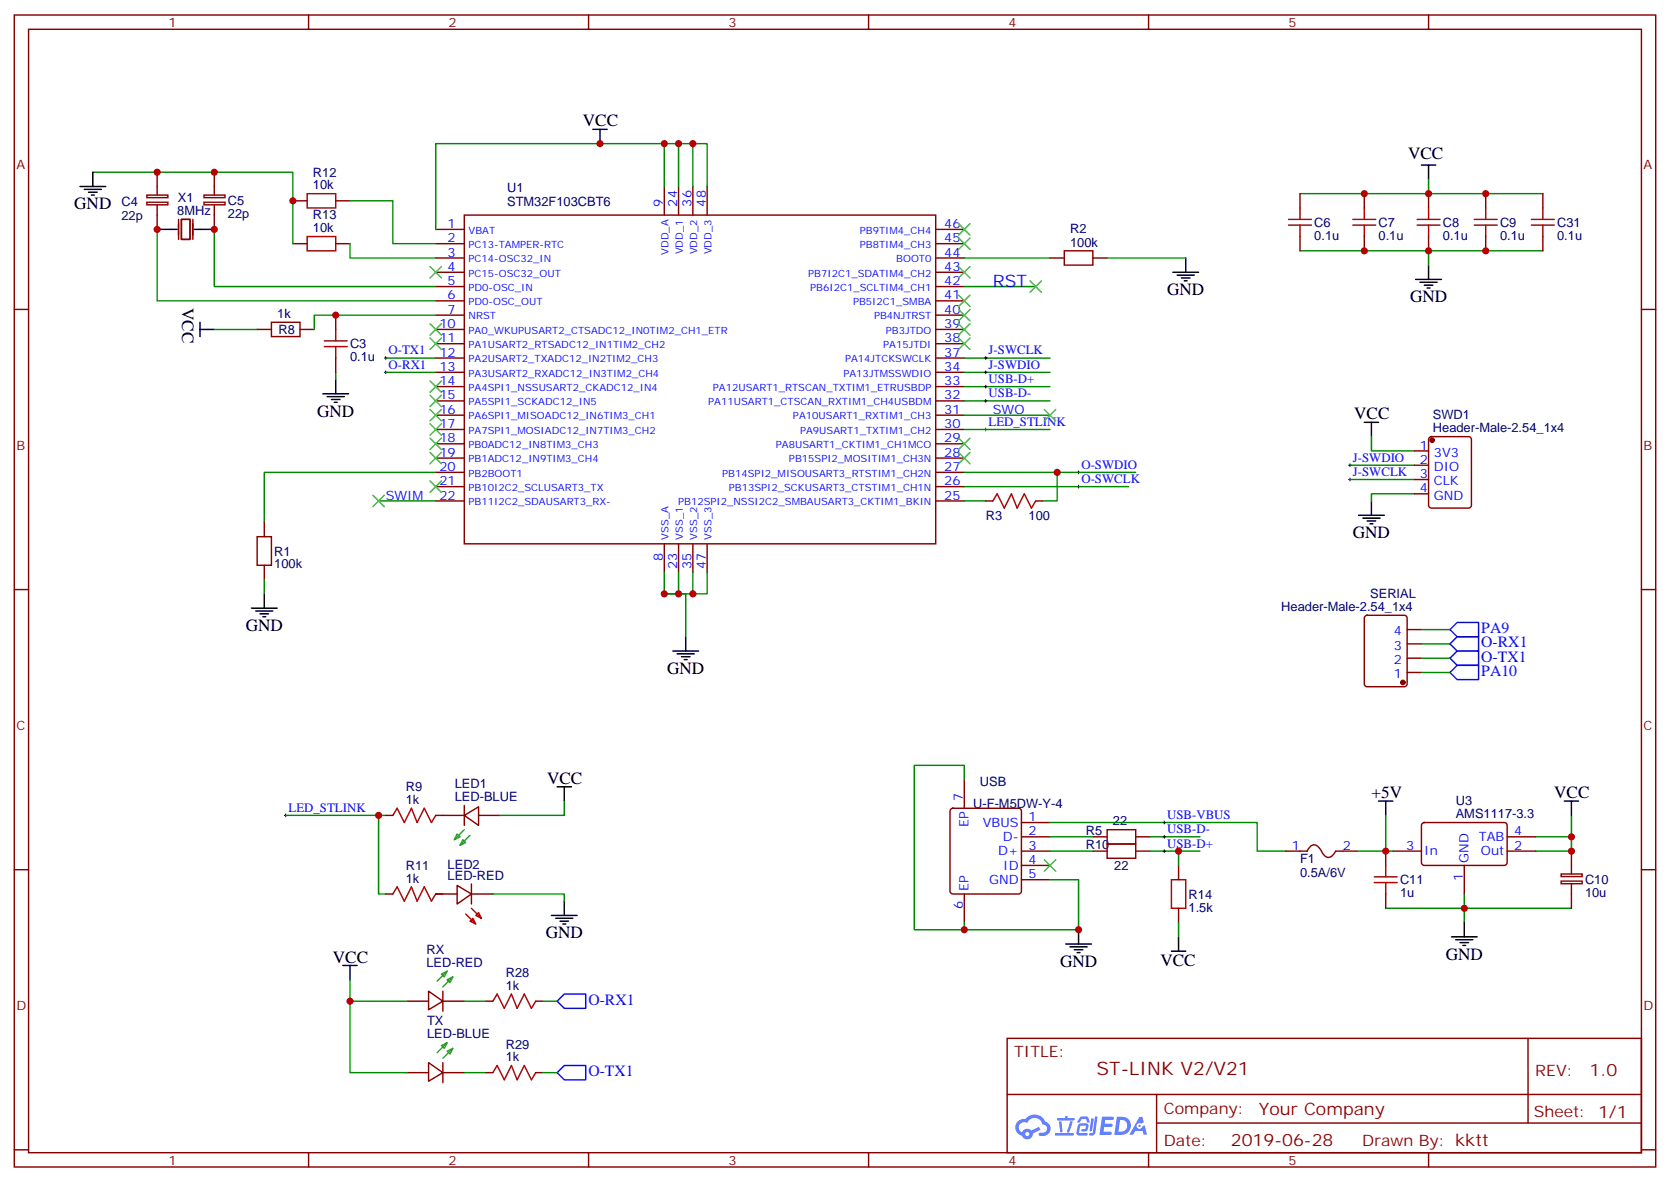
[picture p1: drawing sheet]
<svg xmlns="http://www.w3.org/2000/svg" width="412mm" height="292mm" viewBox="0 0 412 292" stroke-linecap="round" stroke-linejoin="round" font-family="sans-serif">
<g fill="none" stroke="#870000" stroke-width=".35">
<path d="M3.5 3.7h405.4v284.3h-405.4zM7.1 7.2h398.2v277.3h-398.2zM76.2 3.7v3.5M145.3 3.7v3.5M214.5 3.7v3.5M283.6 3.7v3.5M352.8 3.7v3.5M3.5 76.4h3.6M405.3 76.4h3.6M3.5 145.5h3.6M405.3 145.5h3.6M3.5 214.7h3.6"/>
<path d="M405.3 214.7h3.6M248.7 256.3h156.6v28.2h-156.6zM377.3 256.3v20.9M248.7 270.1h156.5M285.6 277.2h119.6M285.6 270.1v14.2M3.5 283.8h3.6M76.2 284.5v3.5M145.3 284.5v3.5M214.5 284.5v3.5M283.6 284.5v3.5M352.8 284.5v3.5"/>
<path d="M405.3 283.8h3.6"/>
</g>
<g fill="#5487ff">
<path d="M272.1 275.6h2.3a.47 .47 0 0 1 .5 .1 .47 .47 0 0 1 .1 .5l-.3 .2h-1.8l-.1 1h1.8a.39 .39 0 0 1 .2 .5 .39 .39 0 0 1-.4 .2h-1.7l-.2 1.2h1.4a.46 .46 0 0 1 .5 .1 .46 .46 0 0 1 .1 .5l-.4 .2h-2.6z"/>
<path d="M281.4 275.7h.7l.4 1.3-.7 .3a.74 .74 0 0 0-1.1 .3 .74 .74 0 0 0 .5 1.1 .74 .74 0 0 0 .9-.7l.5-.3 .7 2.4h-.9l-.2-1h-1.9l-.5 1h-.9z"/>
<path d="M269.5 276.1h.6l-.4 2.9a.31 .31 0 0 1-.3 .3 .31 .31 0 0 1-.3-.3z"/>
<path d="M270.4 275.6h.6l-.5 4a.89 .89 0 0 1-.7 .7 .89 .89 0 0 1-.9-.3l.2-.3h.6l.2-.2z"/>
<path d="M266.8 275.8l.6-.2 1.2 .1 .5 1.3-.6 .1-.4-.9-1 .1a.95 .95 0 0 1-1 .8l-.1-.2z"/>
<path d="M266.4 277.5l.5-.2h1.3a.89 .89 0 0 1 .4 1.5l-.3 .4-1 .1a.29 .29 0 0 1-.3-.4 .29 .29 0 0 1 .3-.2h.7l.2-.8h-1.4l-.4 1.7 1.9 .1a.29 .29 0 0 1 .3 .3 .29 .29 0 0 1-.3 .3h-2l-.4-.3-.1-.5 .3-1.6z"/>
<path d="M260.5 279.7h4.4a.3 .3 0 0 1 .3 .3 .3 .3 0 0 1-.3 .3h-4.3z"/>
<path d="M264.3 276.8h.6l-.5 1.6a1.02 1.02 0 0 1-.7 1.2l-.2-.3z"/>
<path d="M261.5 276.8h.6l.3 2.4-.3 .3-.3-.2z"/>
<path d="M261.1 276h1.9l.2-.5h.5l-.1 .5h1.5a.29 .29 0 0 1 .3 .3 .29 .29 0 0 1-.3 .3h-3.9z"/>
<path d="M275.8 275.6l-.6 4.5h1.4a2.27 2.27 0 0 0 2.7-2.3 2.27 2.27 0 0 0-2.7-2.2zM276.6 276.4a1.5 1.5 0 0 1 1.8 1.6 1.5 1.5 0 0 1-1.9 1.3h-.3z"/>
<path d="M251.4 276.8a2.09 2.09 0 0 0 1 3.5 1.37 1.37 0 0 0 1.5 .9 1.37 1.37 0 0 0 1.1-1.4l2-1-.5-.7-1.8 1a1.4 1.4 0 0 0-2.3 .4 1.32 1.32 0 0 1-.6-1.9 1.32 1.32 0 0 1 1.9-.4 2.02 2.02 0 0 1 2-1.3 2.02 2.02 0 0 1 1.8 1.6 1.09 1.09 0 0 1 1.1 1.4 1.09 1.09 0 0 1-1.6 .7 .41 .41 0 0 0-.5 .3 .41 .41 0 0 0 .4 .5 1.89 1.89 0 0 0 2.4-1.2 1.89 1.89 0 0 0-1.2-2.4 2.84 2.84 0 0 0-4.8-.6l-1.2 .1zM253.2 279.9a.52 .52 0 0 1 1 0 .52 .52 0 0 1-1 0z"/>
<circle cx="281.4" cy="277.9" r=".28"/>
</g>
<g fill="none" stroke="#870000" stroke-width=".35">
<path d="M36.3 49.9h5.2v.7h-5.2zM36.3 48.2h5.2v.6h-5.2zM38.8 42.5v5.7M38.8 50.6v6M44.1 54.2v4.9M44.8 54.2h2.1v4.9h-2.1zM47.6 54.2v4.9M50.4 49.9h5.2v.7h-5.2zM50.4 48.2h5.2v.6h-5.2zM52.9 42.5v5.7M52.9 50.6v6M72.3 49.6h3.5"/>
<path d="M82.9 49.6h3.5M107.6 56.6h7.1M114.7 53.1h116.4v81.1h-116.4zM164 46v7.1M167.6 46v7.1M171.1 46v7.1M174.6 46v7.1M231.1 56.6h7M321 47.8v3.5M321 58.4v3.5M336.9 47.8v3.5M336.9 58.4v3.5"/>
<path d="M352.8 47.8v3.5M352.8 58.4v3.5M366.9 47.8v3.5M366.9 58.4v3.5M381 47.8v3.5M381 58.4v3.5M67 79.6h7.1v3.5h-7.1zM72.3 60.1h3.5M82.9 60.1h3.5M82.9 77.8v3.5M107.6 60.1h7.1M107.6 63.7h7.1"/>
<path d="M107.6 67.2h7.1M107.6 70.7h7.1M107.6 74.3h7.1M107.6 77.8h7.1M231.1 60.1h7M231.1 63.7h7M231.1 67.2h7M231.1 70.7h7M231.1 74.3h7M231.1 77.8h7M259.3 63.7h3.5M262.8 61.9h7.1v3.5h-7.1z"/>
<path d="M269.9 63.7h3.5M63.5 81.3h3.5M74.1 81.3h3.5M82.9 88.4v3.5M107.6 81.3h7.1M107.6 84.8h7.1M107.6 88.4h7.1M107.6 99h7.1M107.6 91.9h7.1M107.6 95.4h7.1M231.1 81.3h7M231.1 84.8h7"/>
<path d="M231.1 88.4h7M231.1 99h7M231.1 91.9h7M231.1 95.4h7M107.6 116.6h7.1M107.6 106h7.1M107.6 102.5h7.1M107.6 109.5h7.1M107.6 113.1h7.1M231.1 116.6h7M231.1 106h7M231.1 102.5h7"/>
<path d="M231.1 109.5h7M231.1 113.1h7M349.2 111.3h3.6M349.2 114.8h3.6M349.2 118.4h3.6M353 108l.5-.2h9.2a.71 .71 0 0 1 .7 .7v16.2a.76 .76 0 0 1-.7 .7h-9.2a.76 .76 0 0 1-.7-.7v-16.2zM63.5 132.5h3.5v7h-3.5zM65.3 128.9v3.6M65.3 139.5v3.6M107.6 120.1h7.1M107.6 123.6h7.1M164 134.2v7.1"/>
<path d="M167.6 134.2v7.1M171.1 134.2v7.1M174.6 134.2v7.1M231.1 120.1h7M231.1 123.6h7M243.4 123.6h1.8M255.8 123.6h1.7M349.2 121.9h3.6M337.1 152.1l.5-.2h9.2a.71 .71 0 0 1 .7 .7v16.2a.76 .76 0 0 1-.7 .7h-9.2a.76 .76 0 0 1-.7-.7v-16.2zM347.5 158.9h3.5M347.5 155.4h3.5M347.5 166h3.5"/>
<path d="M347.5 162.5h3.5M114.7 198.8v4.9M234.8 199.7l.5-.2h16.2a.71 .71 0 0 1 .7 .7v19.8a.76 .76 0 0 1-.7 .7h-16.2a.76 .76 0 0 1-.7-.7v-19.8zM238.1 192.4v7.1M95.2 201.3h1.8M107.6 201.3h7.1M112.9 218.5l3.5 2.2-3.5 2.4zM114.7 201.3l3.5-2.2v4.6zM116.4 218.2v4.9M118.2 201.3h5.3M252.2 203h7.1M252.2 206.6h7.1"/>
<path d="M252.2 210.1h7.1M252.2 213.6h7.1M252.2 217.1h7.1M269.9 206.6h3.5M269.9 210.1h3.5M273.4 204.8h7.1v3.5h-7.1zM273.4 208.3h7.1v3.5h-7.1zM280.5 206.6h3.5M280.5 210.1h3.5M291 213.6v3.5M317.5 210.1h5.3l.6-.9a1.56 1.56 0 0 1 2.7 .5l.2 .3a2.57 2.57 0 0 0 1.7 1.6 2.81 2.81 0 0 0 1.8-1.5h5.3M342.2 210.1v3.5"/>
<path d="M344 210.1h7M351.2 203.2l.5-.2h19.8a.71 .71 0 0 1 .7 .7v9.2a.76 .76 0 0 1-.7 .7h-19.8a.76 .76 0 0 1-.7-.7v-9.2zM361.6 213.6v7.1M372.2 206.6h7M372.2 210.1h7M385.5 217.5h5.2v.6h-5.2zM385.5 215.7h5.2v.7h-5.2zM388.1 210.1v5.6M388.1 218.2v6M95.2 220.7h1.8M107.6 220.7h5.3M116.4 220.7h5.3"/>
<path d="M238.1 220.7v7M291 224.2v3.5M342.2 220.7v3.5M100.5 247.1h5.3M105.8 244.7l3.6 2.4-3.6 2.1zM109.4 247.1h5.3M109.4 244.7v4.9M119.9 247.1h1.8M132.3 247.1h1.8M100.5 264.8h5.3M105.8 262.3l3.6 2.5-3.6 2.1zM109.4 262.3v4.9"/>
<path d="M109.4 264.8h5.3M119.9 264.8h1.8M132.3 264.8h1.8"/>
</g>
<g fill="none" stroke="#000" stroke-width=".35">
<path d="M146.4 31.9h3.5M148.2 31.9v3.6M19.8 46h6.3M20.8 46.7h4.2M21.9 47.4h2.1M22.6 48.2h.7M22.9 42.5v3.5M38.8 56.6h4.9M48 56.6h4.9M351 40.7h3.5M352.8 40.7v3.6M49.4 79.6v3.5"/>
<path d="M289.6 67.2h6.4M290.7 67.9h4.2M291.7 68.6h2.2M292.5 69.3h.7M292.8 63.7v3.5M349.6 69h6.4M350.7 69.7h4.2M351.7 70.4h2.1M352.4 71.1h.7M352.8 65.4v3.6M49.4 81.3h3.5M79.7 97.2h6.4"/>
<path d="M80.8 97.9h4.2M81.8 98.6h2.2M82.5 99.3h.8M82.9 93.7v3.5M336.9 104.2h3.5M338.7 104.2v3.6M335.5 127.2h6.3M336.5 127.9h4.3M337.6 128.6h2.1M338.3 129.3h.7M338.7 123.6v3.6M62.1 150.1h6.3"/>
<path d="M63.1 150.8h4.3M64.2 151.5h2.1M64.9 152.2h.7M65.3 146.6v3.5M169.3 157.2v3.5M166.2 160.7h6.3M167.2 161.4h4.2M168.3 162.1h2.1M169 162.8h.7M137.6 194.2h3.5M139.3 194.2v3.5M340.4 197.7h3.6"/>
<path d="M342.2 197.7v3.6M386.3 197.7h3.5M388.1 197.7v3.6M84.7 238.3h3.5M86.4 238.3v3.5M136.2 226h6.3M137.2 226.7h4.3M138.3 227.4h2.1M139 228.1h.7M139.3 222.4v3.6M263.2 233h6.3M264.2 233.7h4.3"/>
<path d="M265.3 234.4h2.1M266 235.1h.7M266.3 229.5v3.5M289.3 234.8h3.5M291 231.2v3.6M358.4 231.2h6.4M359.5 232h4.2M360.5 232.7h2.2M361.2 233.4h.7M361.6 227.7v3.5"/>
</g>
<g fill="none" stroke="#008700" stroke-width=".35">
<path d="M164 35.5v10.5M167.6 35.5v10.5M171.1 35.5v10.5M22.9 42.5h49.4v17.6M38.8 56.6v17.7h68.8M52.9 56.6v14.1h54.7M86.4 49.6h10.6v10.5h10.6M174.6 46v-10.5h-67v21.1M321 47.8h60M352.8 44.3v3.5M86.4 60.1v3.6h21.2M107.6 77.8h-30v3.5"/>
<path d="M238.1 63.7h21.2M238.1 70.7h17.7M273.4 63.7h19.4M321 61.9h60M352.8 61.9v3.5M52.9 81.3h10.6M82.9 91.9v1.8M95.2 88.4h12.4M95.2 91.9h12.4M238.1 88.4h21.2M238.1 91.9h21.2M238.1 99h21.2"/>
<path d="M238.1 95.4h21.2M107.6 116.6h-42.3v12.3M238.1 116.6h42.4M238.1 106h21.2M238.1 102.5h21.2M261.1 116.6v7h-3.6M333.4 114.8h15.8M333.4 118.4h15.8M338.7 107.8v3.5h10.5M93.5 123.6h14.1M238.1 123.6h5.3M238.1 120.1h40.6"/>
<path d="M349.2 121.9h-10.5v1.7M65.3 143.1v3.5M164 141.3v5.3h3.6v-5.3M164 146.6h5.3v10.6M171.1 141.3v5.3M174.6 141.3v5.3h-7M351 158.9h7.1M351 155.4h7.1M351 162.5h7.1M351 166h7.1M139.3 197.7v3.6h-15.8M238.1 192.4v-3.5h-12.3v40.6h40.5v-12.4h-7"/>
<path d="M70.6 201.3h24.6M93.5 201.3v19.4h1.7M259.3 203h51.1v7.1h7.1M259.3 206.6h10.6M259.3 210.1h10.6M284 206.6h12.3M284 210.1h12.3M291 210.1v3.5M335.1 210.1h8.9M342.2 201.3v8.8M388.1 206.6v3.5h-8.9M388.1 201.3v5.3h-8.9"/>
<path d="M107.6 220.7h1.8M121.7 220.7h17.6v1.7M238.1 227.7v1.8M291 227.7v3.5M342.2 224.2h45.9M361.6 220.7v7M86.4 241.8v5.3h14.1M86.4 247.1v17.7h14.1M114.7 247.1h5.2M134.1 247.1h3.5M114.7 264.8h5.2M134.1 264.8h3.5"/>
</g>
<g fill="none" stroke="#000" stroke-width=".25">
<path d="M94.9 88.4h.7M94.9 91.9h.7M95.2 88v.7M95.2 91.5v.8M243.1 88.4h.7M243.1 91.9h.7M243.1 99h.7M243.1 95.4h.7M243.4 88v.7M243.4 91.5v.8M243.4 95.1v.7M243.4 98.6v.7"/>
<path d="M243.1 106h.7M243.4 105.7v.7M266 116.6h.7M266.3 116.2v.7M266.3 119.8v.7M333 118.4h.7M333 114.8h.7M333.4 114.5v.7M333.4 118v.7M266 120.1h.7M70.2 201.3h.7M70.6 200.9v.7"/>
<path d="M287.2 206.6h.7M287.2 210.1h.7M287.2 203h.7M287.5 202.7v.7M287.5 206.2v.7M287.5 209.7v.7"/>
</g>
<path d="M112.9 205.8l.7 .8-1.4 .7zM114.3 207.3l.7 .7-1.4 .7zM114.7 204.8l-2.5 2.5M116.1 206.2l-2.5 2.5M110.4 239.7l-2.5 2.5M109 240.4l1.4-.7-.7 1.4zM109 258.1l1.4-.7-.7 1.4zM110.4 241.8l1.4-.7-.7 1.4zM110.4 259.5l1.4-.7-.7 1.4zM110.4 257.4l-2.5 2.4M111.8 241.1l-2.4 2.5M111.8 258.8l-2.4 2.4" fill="none" stroke="#690" stroke-width=".35"/>
<path d="M115 225.6l2.5 2.5M116.1 227.4l.7-.7 .7 1.4zM116.4 224.2l2.5 2.5M117.5 226l.7-.8 .7 1.5z" fill="none" stroke="#f00" stroke-width=".35"/>
<g fill="none" stroke="#a10000" stroke-width=".35">
<path d="M75.8 47.8h7.1v3.5h-7.1zM75.8 58.4h7.1v3.5h-7.1zM318.2 54.2h5.6M318.2 55.6h5.6M321 51.3v2.9M321 55.6v2.8M334.1 54.2h5.6M334.1 55.6h5.6M336.9 51.3v2.9M336.9 55.6v2.8M350 54.2h5.6M350 55.6h5.6"/>
<path d="M352.8 51.3v2.9M352.8 55.6v2.8M364.1 54.2h5.6M364.1 55.6h5.6M366.9 51.3v2.9M366.9 55.6v2.8M378.2 54.2h5.6M378.2 55.6h5.6M381 51.3v2.9M381 55.6v2.8M80.1 84.1h5.6M80.1 85.5h5.6"/>
<path d="M82.9 81.3v2.8M82.9 85.5v2.9M245.2 123.6l1-1.7 1.8 3.5 1.8-3.5 1.4 3.5 1.7-3.5 1.8 3.5 1.1-1.8M97 201.3l1.1-1.8 1.7 3.5 1.8-3.5 1.4 3.5 1.8-3.5 1.7 3.5 1.1-1.7M289.3 217.1h3.5v7.1h-3.5zM339.4 216.4h5.6M339.4 217.8h5.6M342.2 213.6v2.8M342.2 217.8v2.9M97 220.7l1.1-1.8 1.7 3.5 1.8-3.5 1.4 3.5 1.8-3.5 1.7 3.5 1.1-1.7M121.7 247.1l1.1-1.7 1.7 3.5 1.8-3.5 1.4 3.5 1.8-3.5 1.7 3.5 1.1-1.8M121.7 264.8l1.1-1.8 1.7 3.5 1.8-3.5 1.4 3.5 1.8-3.5 1.7 3.5 1.1-1.7"/>
</g>
<g fill="none" stroke="#3c3" stroke-width=".35">
<path d="M236.7 55.2l2.8 2.8M236.7 58.7l2.8 2.9M239.5 55.2l-2.8 2.8M239.5 58.7l-2.8 2.9M106.2 65.8l2.8 2.8M106.2 79.9l2.8 2.8M109 65.8l-2.8 2.8M109 79.9l-2.8 2.8M236.7 65.8l2.8 2.8M236.7 72.8l2.8 2.9M236.7 76.4l2.8 2.8M236.7 79.9l2.8 2.8"/>
<path d="M239.5 65.8l-2.8 2.8M239.5 72.8l-2.8 2.9M239.5 76.4l-2.8 2.8M239.5 79.9l-2.8 2.8M254.4 69.3l2.8 2.8M257.2 69.3l-2.8 2.8M106.2 83.4l2.8 2.9M106.2 94l2.8 2.8M106.2 97.5l2.8 2.9M109 83.4l-2.8 2.9M109 94l-2.8 2.8M109 97.5l-2.8 2.9"/>
<path d="M236.7 83.4l2.8 2.9M239.5 83.4l-2.8 2.9M106.2 101.1l2.8 2.8M106.2 104.6l2.8 2.8M106.2 108.1l2.8 2.8M106.2 111.7l2.8 2.8M106.2 118.7l2.8 2.8M109 101.1l-2.8 2.8M109 104.6l-2.8 2.8M109 108.1l-2.8 2.8M109 111.7l-2.8 2.8M109 118.7l-2.8 2.8"/>
<path d="M236.7 108.1l2.8 2.8M236.7 111.7l2.8 2.8M239.5 108.1l-2.8 2.8M239.5 111.7l-2.8 2.8M257.9 101.1l2.8 2.8M260.7 101.1l-2.8 2.8M92.1 122.2l2.8 2.9M94.9 122.2l-2.8 2.9M257.9 212.2l2.8 2.8M260.7 212.2l-2.8 2.8"/>
</g>
<g fill="#870000" stroke="#870000" stroke-width=".35">
<circle cx="353.7" cy="108.7" r=".53"/>
<circle cx="346.4" cy="168.5" r=".53"/>
</g>
<path d="M358.1 158.9l1.7-1.7h5.3v3.5h-5.3zM358.1 155.4l1.7-1.8h5.3v3.6h-5.3zM358.1 162.5l1.7-1.8h5.3v3.5h-5.3zM358.1 166l1.7-1.8h5.3v3.5h-5.3zM137.6 247.1l1.7-1.7h5.3v3.5h-5.3zM137.6 264.8l1.7-1.8h5.3v3.5h-5.3z" fill="none" stroke="#00f" stroke-width=".35"/>
<g fill="#c00">
<circle cx="352.8" cy="47.8" r=".88"/>
<circle cx="352.8" cy="61.9" r=".88"/>
<circle cx="82.9" cy="77.8" r=".88"/>
<circle cx="342.2" cy="210.1" r=".88"/>
<circle cx="261.1" cy="116.6" r=".88"/>
<circle cx="167.6" cy="35.5" r=".88"/>
<circle cx="164" cy="35.5" r=".88"/>
<circle cx="171.1" cy="35.5" r=".88"/>
<circle cx="38.8" cy="42.5" r=".88"/>
<circle cx="93.5" cy="201.3" r=".88"/>
<circle cx="72.3" cy="49.6" r=".88"/>
<circle cx="52.9" cy="42.5" r=".88"/>
<circle cx="148.2" cy="35.5" r=".88"/>
<circle cx="266.3" cy="229.5" r=".88"/>
<circle cx="238.1" cy="229.5" r=".88"/>
<circle cx="291" cy="210.1" r=".88"/>
<circle cx="388.1" cy="210.1" r=".88"/>
<circle cx="388.1" cy="206.6" r=".88"/>
<circle cx="361.6" cy="224.2" r=".88"/>
<circle cx="167.6" cy="146.6" r=".88"/>
<circle cx="171.1" cy="146.6" r=".88"/>
<circle cx="164" cy="146.6" r=".88"/>
<circle cx="38.8" cy="56.6" r=".88"/>
<circle cx="52.9" cy="56.6" r=".88"/>
<circle cx="336.9" cy="61.9" r=".88"/>
<circle cx="336.9" cy="47.8" r=".88"/>
<circle cx="366.9" cy="61.9" r=".88"/>
<circle cx="366.9" cy="47.8" r=".88"/>
<circle cx="86.4" cy="247.1" r=".88"/>
</g>
<text font-size="4.6" fill="#800" x="270.8" y="265.3">ST-LINK V2/V21</text>
<g font-size="4.2">
<text x="143.9" y="31.2">VCC</text>
<text x="347.7" y="39.2">VCC</text>
<text x="18.3" y="51.7">GND</text>
<text x="45" y="76" transform="rotate(90 45 76)">VCC</text>
<text x="288.2" y="72.8">GND</text>
<text x="348.2" y="74.6">GND</text>
<text x="78.3" y="102.8">GND</text>
<text x="334.4" y="103.5">VCC</text>
<text x="334.1" y="132.8">GND</text>
<text x="60.7" y="155.8">GND</text>
<text x="164.7" y="166.3">GND</text>
<text x="135.1" y="193.5">VCC</text>
<text x="338.7" y="197">+5V</text>
<text x="383.8" y="197">VCC</text>
<text x="134.8" y="231.6">GND</text>
<text x="82.2" y="237.6">VCC</text>
<text x="261.8" y="238.7">GND</text>
<text x="286.6" y="238.4">VCC</text>
<text x="357" y="236.9">GND</text>
</g>
<text font-size="4.2" fill="#00f" x="245.2" y="70.7">RST</text>
<g font-size="4.2" fill="#800">
<text x="392.5" y="265.6">1.0</text>
<text x="310.9" y="275.1">Your Company</text>
<text x="304" y="282.9">2019-06-28</text>
</g>
<g font-size="3.9" fill="#00f">
<text x="365.8" y="159.8">O-RX1</text>
<text x="365.8" y="156.3">PA9</text>
<text x="365.8" y="163.3">O-TX1</text>
<text x="365.8" y="166.8">PA10</text>
<text x="145.3" y="248">O-RX1</text>
<text x="145.3" y="265.6">O-TX1</text>
</g>
<g font-size="3.9" fill="#800">
<text x="250.5" y="260.9">TITLE:</text>
<text x="379.1" y="265.6">REV:</text>
<text x="287.4" y="275.1">Company:</text>
<text x="378.7" y="275.7">Sheet: 1/1</text>
<text x="287.4" y="282.8">Date:</text>
<text x="336.4" y="282.8">Drawn By: kktt</text>
</g>
<g font-size="3.2" fill="#800">
<text x="41.6" y="6.7">1</text>
<text x="110.8" y="6.7">2</text>
<text x="179.9" y="6.7">3</text>
<text x="249.1" y="6.7">4</text>
<text x="318.2" y="6.7">5</text>
<text x="4.1" y="41.8">A</text>
<text x="405.9" y="41.8">A</text>
<text x="4.1" y="110.9">B</text>
<text x="405.9" y="110.9">B</text>
<text x="4.1" y="180.1">C</text>
<text x="405.9" y="180.1">C</text>
<text x="4.1" y="249.2">D</text>
<text x="405.9" y="249.2">D</text>
<text x="41.6" y="287.5">1</text>
<text x="110.8" y="287.5">2</text>
<text x="179.9" y="287.5">3</text>
<text x="249.1" y="287.5">4</text>
<text x="318.2" y="287.5">5</text>
</g>
<g font-size="3.2" fill="#000080">
<text x="77.3" y="46.7">10k</text>
<text x="77.3" y="43.6">R12</text>
<text x="125.2" y="47.3">U1</text>
<text x="30" y="50.8">C4</text>
<text x="43.8" y="53.1">8MHz</text>
<text x="43.9" y="50">X1</text>
<text x="56.3" y="53.9">22p</text>
<text x="56.3" y="50.7">C5</text>
<text x="125.2" y="50.8">STM32F103CBT6</text>
<text x="30" y="54.3">22p</text>
<text x="77.3" y="57.3">10k</text>
<text x="77.3" y="54.2">R13</text>
<text x="264.2" y="57.6">R2</text>
<text x="324.6" y="59.2">0.1u</text>
<text x="324.6" y="56">C6</text>
<text x="340.4" y="59.2">0.1u</text>
<text x="340.4" y="56">C7</text>
<text x="356.3" y="59.2">0.1u</text>
<text x="356.3" y="56">C8</text>
<text x="370.4" y="59.2">0.1u</text>
<text x="370.4" y="56">C9</text>
<text x="384.5" y="59.2">0.1u</text>
<text x="384.5" y="56">C31</text>
<text x="264.2" y="60.8">100k</text>
<text x="68.4" y="78.5">1k</text>
<text x="68.8" y="82.5">R8</text>
<text x="86.4" y="89.2">0.1u</text>
<text x="86.4" y="86">C3</text>
<text x="353.9" y="106.7">Header-Male-2.54_1x4</text>
<text x="353.9" y="103.5">SWD1</text>
<text x="243.4" y="128.4">R3</text>
<text x="254" y="128.4">100</text>
<text x="67.7" y="137.2">R1</text>
<text x="67.7" y="140.3">100k</text>
<text x="338.4" y="147.7">SERIAL</text>
<text x="316.4" y="150.8">Header-Male-2.54_1x4</text>
<text x="100.2" y="195.3">R9</text>
<text x="112.3" y="197.7">LED-BLUE</text>
<text x="112.3" y="194.6">LED1</text>
<text x="242" y="194">USB</text>
<text x="100.2" y="198.4">1k</text>
<text x="240.3" y="199.3">U-F-M5DW-Y-4</text>
<text x="274.8" y="203.7">22</text>
<text x="359.5" y="202">AMS1117-3.3</text>
<text x="359.5" y="198.7">U3</text>
<text x="268.1" y="206">R5</text>
<text x="268.1" y="209.6">R10</text>
<text x="100.2" y="214.7">R11</text>
<text x="110.5" y="214.4">LED2</text>
<text x="275.2" y="214.8">22</text>
<text x="321" y="213">F1</text>
<text x="100.2" y="217.8">1k</text>
<text x="110.5" y="217.1">LED-RED</text>
<text x="293.5" y="221.8">R14</text>
<text x="321" y="216.6">0.5A/6V</text>
<text x="345.7" y="221.5">1u</text>
<text x="345.7" y="218.3">C11</text>
<text x="391.4" y="221.5">10u</text>
<text x="391.4" y="218.3">C10</text>
<text x="293.5" y="225">1.5k</text>
<text x="105.3" y="238.7">LED-RED</text>
<text x="105.3" y="235.4">RX</text>
<text x="124.9" y="244.3">1k</text>
<text x="124.9" y="241.2">R28</text>
<text x="105.5" y="256.3">LED-BLUE</text>
<text x="105.5" y="253.1">TX</text>
<text x="124.9" y="261.9">1k</text>
<text x="124.9" y="258.8">R29</text>
</g>
<g font-size="3.2" fill="#00f">
<text x="163.7" y="51" transform="rotate(-90 163.7 51)">9</text>
<text x="167.2" y="51" transform="rotate(-90 167.2 51)">24</text>
<text x="170.7" y="51" transform="rotate(-90 170.7 51)">36</text>
<text x="174.3" y="51" transform="rotate(-90 174.3 51)">48</text>
<text x="110.5" y="56.3">1</text>
<text x="110.5" y="59.8">2</text>
<text x="233.2" y="59.8">45</text>
<text x="233.2" y="56.3">46</text>
<text x="110.5" y="63.3">3</text>
<text x="233.2" y="63.3">44</text>
<text x="110.5" y="66.9">4</text>
<text x="110.5" y="70.4">5</text>
<text x="233.2" y="70.4">42</text>
<text x="233.2" y="66.9">43</text>
<text x="110.5" y="73.9">6</text>
<text x="110.5" y="77.4">7</text>
<text x="233.2" y="77.4">40</text>
<text x="233.2" y="73.9">41</text>
<text x="108.5" y="81">10</text>
<text x="233.2" y="81">39</text>
<text x="96" y="87.5">O-TX1</text>
<text x="108.5" y="84.5">11</text>
<text x="108.5" y="88">12</text>
<text x="233.2" y="88">37</text>
<text x="233.2" y="84.5">38</text>
<text x="244.1" y="87.5">J-SWCLK</text>
<text x="96" y="91">O-RX1</text>
<text x="108.5" y="91.5">13</text>
<text x="108.5" y="95.1">14</text>
<text x="233.2" y="95.1">33</text>
<text x="233.2" y="91.5">34</text>
<text x="244.1" y="91">J-SWDIO</text>
<text x="244.1" y="94.5">USB-D+</text>
<text x="108.5" y="98.6">15</text>
<text x="233.2" y="98.6">32</text>
<text x="244.1" y="98.1">USB-D-</text>
<text x="108.5" y="102.1">16</text>
<text x="108.5" y="105.7">17</text>
<text x="233.2" y="105.7">30</text>
<text x="233.2" y="102.1">31</text>
<text x="244.1" y="105.1">LED_STLINK</text>
<text x="245.2" y="102.3">SWO</text>
<text x="108.5" y="109.2">18</text>
<text x="108.5" y="112.7">19</text>
<text x="233.2" y="112.7">28</text>
<text x="233.2" y="109.2">29</text>
<text x="334.1" y="113.9">J-SWDIO</text>
<text x="350.6" y="110.9">1</text>
<text x="354.1" y="112.7">3V3</text>
<text x="108.5" y="116.2">20</text>
<text x="108.5" y="119.8">21</text>
<text x="233.2" y="119.8">26</text>
<text x="233.2" y="116.2">27</text>
<text x="267.1" y="119.2">O-SWCLK</text>
<text x="267.1" y="115.7">O-SWDIO</text>
<text x="334.1" y="117.5">J-SWCLK</text>
<text x="350.6" y="114.5">2</text>
<text x="350.6" y="118">3</text>
<text x="354.1" y="116.2">DIO</text>
<text x="354.1" y="119.8">CLK</text>
<text x="95.2" y="123.5">SWIM</text>
<text x="108.5" y="123.3">22</text>
<text x="233.2" y="123.3">25</text>
<text x="350.6" y="121.5">4</text>
<text x="354.1" y="123.3">GND</text>
<text x="163.7" y="138.4" transform="rotate(-90 163.7 138.4)">8</text>
<text x="167.2" y="140.4" transform="rotate(-90 167.2 140.4)">23</text>
<text x="170.7" y="140.4" transform="rotate(-90 170.7 140.4)">35</text>
<text x="174.3" y="140.4" transform="rotate(-90 174.3 140.4)">47</text>
<text x="344.2" y="160.3">3</text>
<text x="344.2" y="156.8">4</text>
<text x="344.2" y="167.4">1</text>
<text x="344.2" y="163.9">2</text>
<text x="237.8" y="197.7" transform="rotate(-90 237.8 197.7)">7</text>
<text x="71.3" y="200.4">LED_STLINK</text>
<text x="254" y="202.7">1</text>
<text x="288.2" y="202.1">USB-VBUS</text>
<text x="239.2" y="204.1" transform="rotate(-90 239.2 204.1)">EP</text>
<text x="242.7" y="204.1">VBUS</text>
<text x="247.6" y="207.6">D-</text>
<text x="254" y="206.2">2</text>
<text x="254" y="209.7">3</text>
<text x="288.2" y="205.7">USB-D-</text>
<text x="288.2" y="209.2">USB-D+</text>
<text x="319" y="209.7">1</text>
<text x="331.6" y="209.7">2</text>
<text x="347.2" y="209.7">3</text>
<text x="365.2" y="207.6">TAB</text>
<text x="373.9" y="209.7">2</text>
<text x="373.9" y="206.2">4</text>
<text x="246.5" y="211.1">D+</text>
<text x="247.8" y="214.7">ID</text>
<text x="254" y="213.3">4</text>
<text x="351.7" y="211.1">In</text>
<text x="362.7" y="212.9" transform="rotate(-90 362.7 212.9)">GND</text>
<text x="365.7" y="211.1">Out</text>
<text x="239.2" y="220" transform="rotate(-90 239.2 220)">EP</text>
<text x="244.2" y="218.2">GND</text>
<text x="254" y="216.8">5</text>
<text x="361.2" y="217.4" transform="rotate(-90 361.2 217.4)">1</text>
<text x="237.8" y="224.4" transform="rotate(-90 237.8 224.4)">6</text>
</g>
<g font-size="2.5" fill="#00f">
<text x="115.7" y="57.7">VBAT</text>
<text x="212.3" y="57.7">PB9TIM4_CH4</text>
<text x="115.7" y="61.2">PC13-TAMPER-RTC</text>
<text x="115.7" y="64.7">PC14-OSC32_IN</text>
<text x="165.1" y="62.9" transform="rotate(-90 165.1 62.9)">VDD_A</text>
<text x="168.6" y="62.8" transform="rotate(-90 168.6 62.8)">VDD_1</text>
<text x="172.2" y="62.8" transform="rotate(-90 172.2 62.8)">VDD_2</text>
<text x="175.7" y="62.8" transform="rotate(-90 175.7 62.8)">VDD_3</text>
<text x="212.3" y="61.2">PB8TIM4_CH3</text>
<text x="221.3" y="64.7">BOOT0</text>
<text x="115.7" y="68.3">PC15-OSC32_OUT</text>
<text x="115.7" y="71.8">PD0-OSC_IN</text>
<text x="199.6" y="68.3">PB7I2C1_SDATIM4_CH2</text>
<text x="200.1" y="71.8">PB6I2C1_SCLTIM4_CH1</text>
<text x="115.7" y="75.3">PD0-OSC_OUT</text>
<text x="210.7" y="75.3">PB5I2C1_SMBA</text>
<text x="115.7" y="78.8">NRST</text>
<text x="115.7" y="82.4">PA0_WKUPUSART2_CTSADC12_IN0TIM2_CH1_ETR</text>
<text x="215.9" y="78.8">PB4NJTRST</text>
<text x="218.8" y="82.4">PB3JTDO</text>
<text x="115.7" y="85.9">PA1USART2_RTSADC12_IN1TIM2_CH2</text>
<text x="115.7" y="89.4">PA2USART2_TXADC12_IN2TIM2_CH3</text>
<text x="208.7" y="89.4">PA14JTCKSWCLK</text>
<text x="218.1" y="85.9">PA15JTDI</text>
<text x="115.7" y="93">PA3USART2_RXADC12_IN3TIM2_CH4</text>
<text x="208.3" y="93">PA13JTMSSWDIO</text>
<text x="115.7" y="96.5">PA4SPI1_NSSUSART2_CKADC12_IN4</text>
<text x="115.7" y="100">PA5SPI1_SCKADC12_IN5</text>
<text x="174.9" y="100">PA11USART1_CTSCAN_RXTIM1_CH4USBDM</text>
<text x="176" y="96.5">PA12USART1_RTSCAN_TXTIM1_ETRUSBDP</text>
<text x="115.7" y="103.5">PA6SPI1_MISOADC12_IN6TIM3_CH1</text>
<text x="115.7" y="107.1">PA7SPI1_MOSIADC12_IN7TIM3_CH2</text>
<text x="195.8" y="103.5">PA10USART1_RXTIM1_CH3</text>
<text x="197.6" y="107.1">PA9USART1_TXTIM1_CH2</text>
<text x="115.7" y="110.6">PB0ADC12_IN8TIM3_CH3</text>
<text x="191.6" y="110.6">PA8USART1_CKTIM1_CH1MCO</text>
<text x="115.7" y="117.7">PB2BOOT1</text>
<text x="115.7" y="114.1">PB1ADC12_IN9TIM3_CH4</text>
<text x="178.4" y="117.7">PB14SPI2_MISOUSART3_RTSTIM1_CH2N</text>
<text x="194.8" y="114.1">PB15SPI2_MOSITIM1_CH3N</text>
<text x="115.7" y="121.2">PB10I2C2_SCLUSART3_TX</text>
<text x="115.7" y="124.7">PB11I2C2_SDAUSART3_RX-</text>
<text x="167.5" y="124.7">PB12SPI2_NSSI2C2_SMBAUSART3_CKTIM1_BKIN</text>
<text x="180" y="121.2">PB13SPI2_SCKUSART3_CTSTIM1_CH1N</text>
<text x="165.1" y="133.2" transform="rotate(-90 165.1 133.2)">VSS_A</text>
<text x="168.6" y="133.2" transform="rotate(-90 168.6 133.2)">VSS_1</text>
<text x="172.2" y="133.2" transform="rotate(-90 172.2 133.2)">VSS_2</text>
<text x="175.7" y="133.2" transform="rotate(-90 175.7 133.2)">VSS_3</text>
</g>
</svg>
